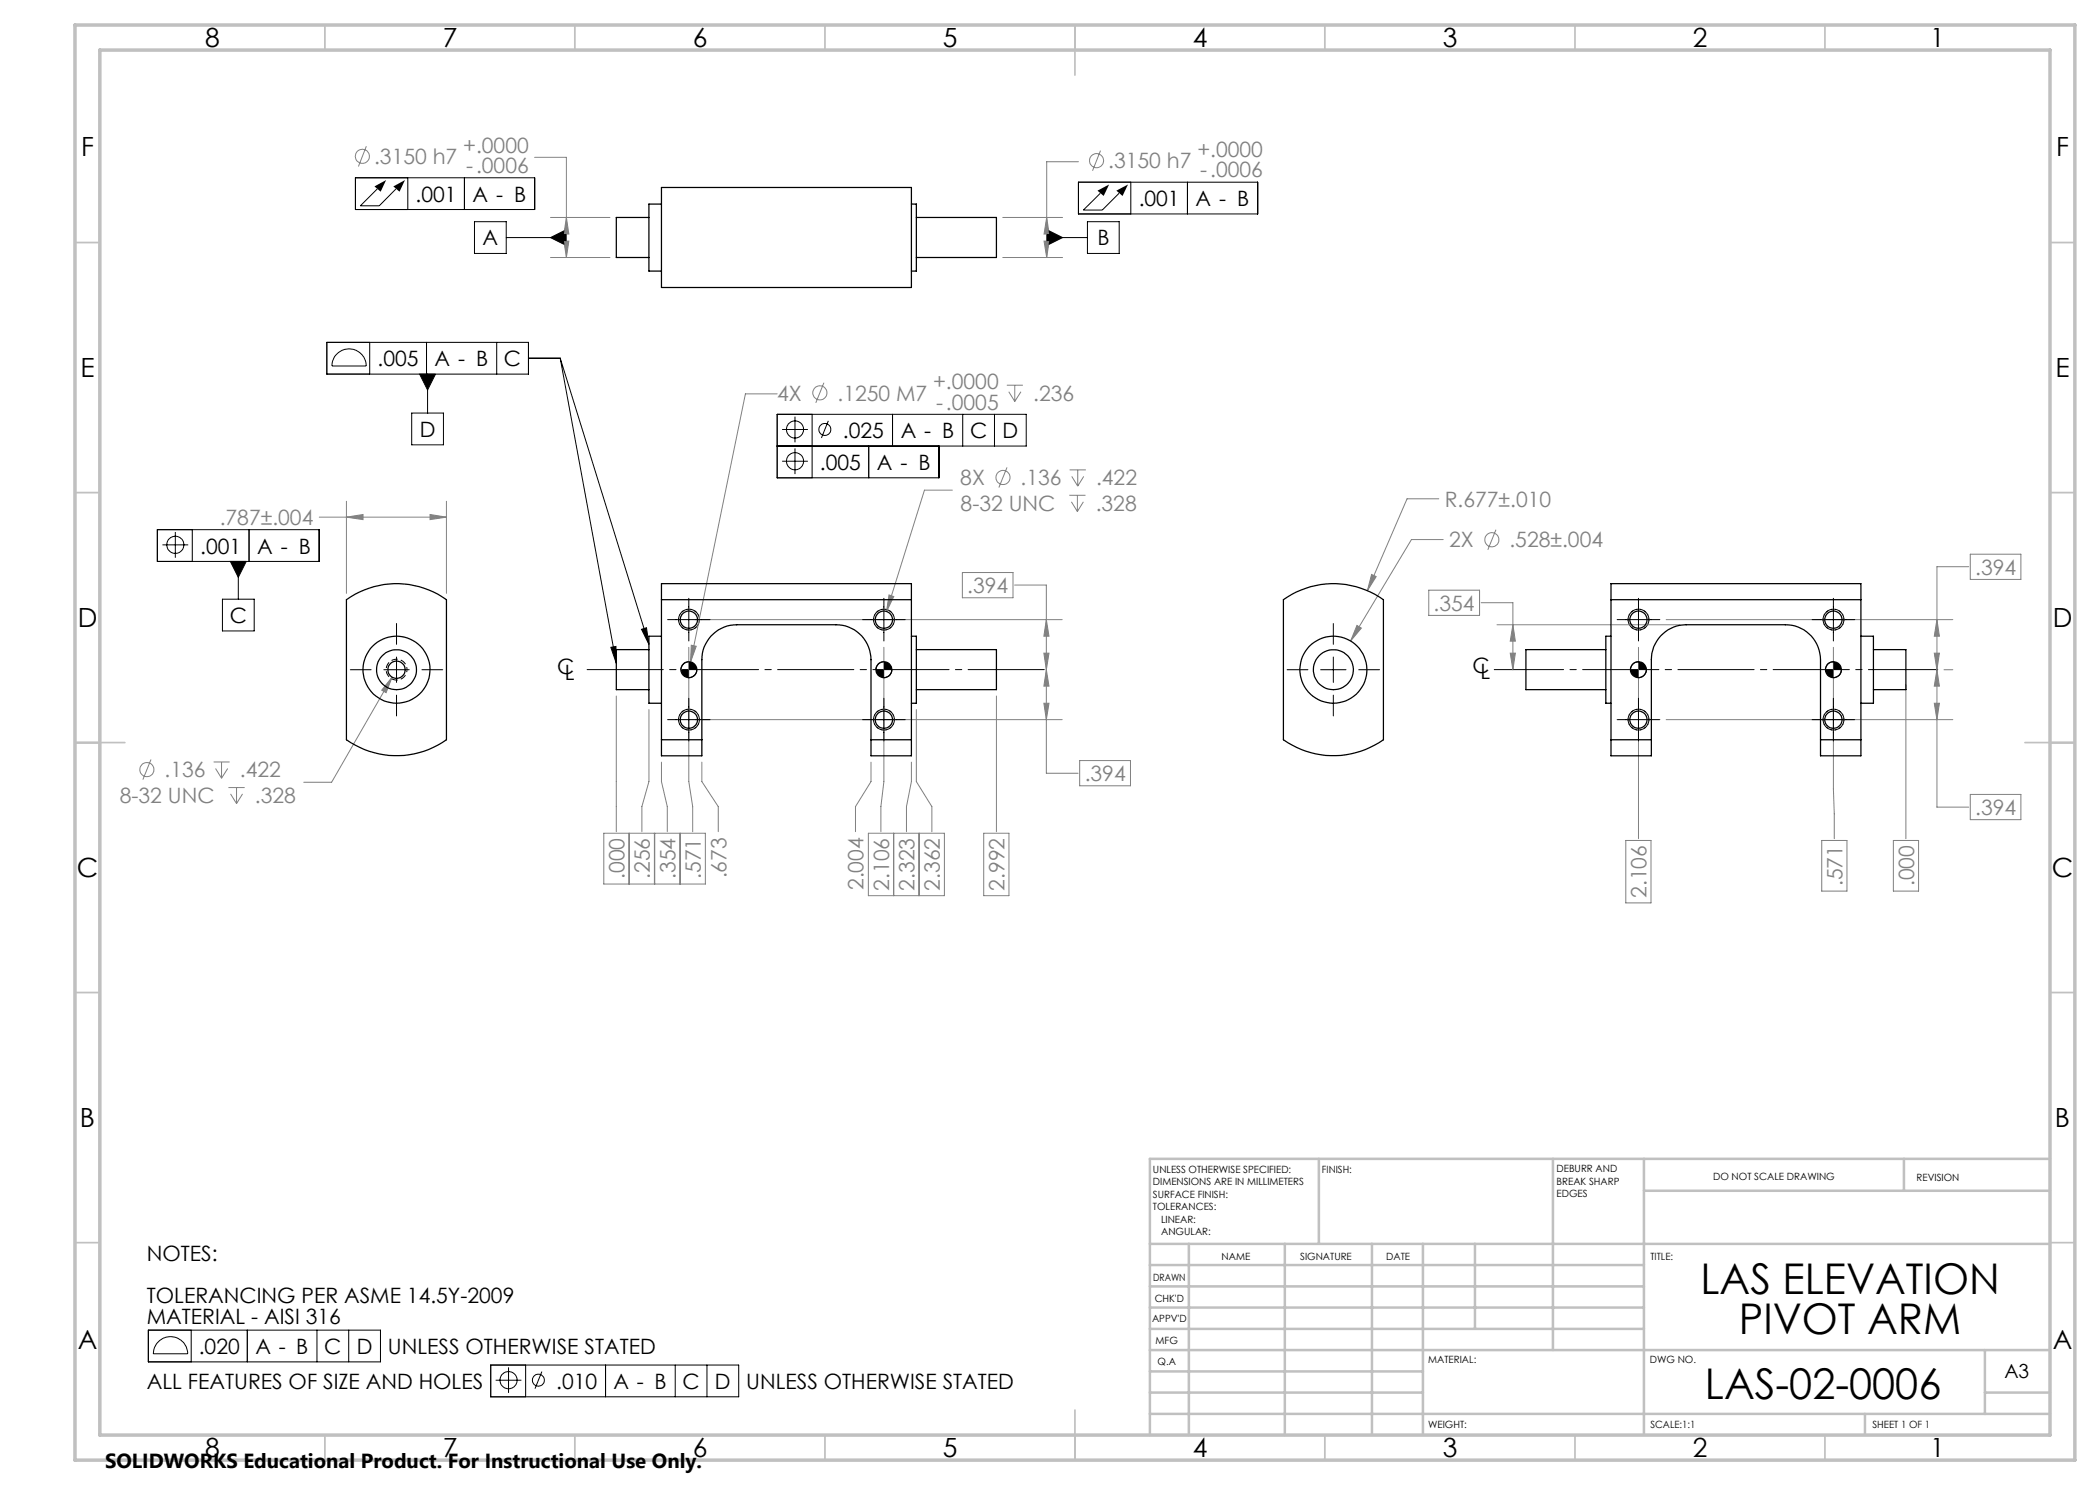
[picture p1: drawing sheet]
<svg xmlns="http://www.w3.org/2000/svg" width="420mm" height="297mm" viewBox="0 0 420 297" stroke-linecap="round" stroke-linejoin="round" font-family="sans-serif">
<g fill="none" stroke="#808080" stroke-width=".2">
<path d="M73.3 29.2l-1.6 4.1M106.9 31.5h6.4v20M215.7 32.3h-6.4v19.2M220.1 30.1l-1.6 4M110.1 51.5h11.9M110.1 43.5h11.9M112.8 48.2h1l-.5 3.3zM113.3 43.5l.5 3.3h-1zM200.6 51.5h11.9M200.6 43.5h11.9M208.8 48.2h1l-.5 3.3zM209.3 43.5l.5 3.3h-1z"/>
<path d="M155.4 78.8h-6.3l-11 53.6M164.8 76.5l-1.6 4.1M201.4 77h3.2M201.8 78.3l1.2 2M203 77v3.3M204.2 78.3l-1.2 2M190.5 98h-5.6l-7.6 24.3M201.4 93.5l-1.6 4M213.9 99.1h3.2M213.9 94h3.3M214.3 95.3l1.2 1.9M215.5 99.1v3.2"/>
<path d="M215.5 94v3.2M216.7 95.3l-1.2 1.9M287.8 99.8h-6.4l-7.9 18.3M63.9 103.4h25.4M69.3 103.4l3.3-.5v1zM69.3 100.3v18.4M86 102.9l3.3 .5-3.3 .5zM89.3 100.3v18.4M177.8 119l1 .3-1.5 3zM192.5 114.5h10.1v5.1h-10.1zM202.9 117h6.4v37.7h6.3M214.3 100.4l1.2 1.9"/>
<path d="M216.7 100.4l-1.2 1.9M274.3 114.9l.9 .4-1.7 2.8zM285.8 118h10.1v5.1h-10.1zM288.6 107.9h-6.3l-12.2 20.3M299.2 105.9l-1.6 4.1M393.7 113.3h-6.3v48.1h6.3M394.1 110.8h10.1v5.1h-10.1zM78.4 135.4l-1.2 3.1-.9-.5zM78.4 135.4l-12.1 21.1h-5.6M123.3 139.2v27.1M137.8 129.5v26.8l.7 5v5M138.3 129l.9 .3-1.1 3.1z"/>
<path d="M139 123.9h73.4M176.8 129.5v26.8l-.6 5v5M199.3 139.2v27.1M208.8 130.6h1l-.5 3.3zM209.3 123.9l.5 3.3h-1zM209.3 133.9l.5 3.3h-1zM271.4 125.1l.9 .5-2.2 2.6zM296.2 120.5h6.4v13.4M299.4 125h36.6M302 130.6h1.1l-.5 3.3zM302.6 125l.5 3.2h-1.1zM327.7 129.5v38.2"/>
<path d="M333.2 123.9h57.4M366.7 129.5v28.3l.2 9.9M381.2 136.9v30.8M386.9 130.6h1l-.5 3.3zM387.4 123.9l.5 3.3h-1zM387.4 133.9l.5 3.3h-1zM388.8 133.9h1.8M30.2 151.9l-1.6 4M42.7 152.4h3.2M43.1 153.7l1.2 1.9M44.3 152.4v3.2M45.5 153.7l-1.2 1.9"/>
<path d="M45.7 157.5h3.2M46.1 158.8l1.2 1.9M47.3 157.5v3.2M48.5 158.8l-1.2 1.9M129.8 141.9v14.4l-1.4 5v5M132.3 152.4v3.9l1.2 5v5M139 143.9h73.4M140.4 152.4v3.9l3.3 5v5M174.2 152.4v3.9l-3.1 5v5M182.3 152.4v3.9l-1 5v5M183.3 141.9v14.4l3.1 5v5M208.8 140.6h1l-.5 3.3z"/>
<path d="M215.9 152.1h10.2v5.1h-10.2zM333.2 143.9h57.4M386.9 140.6h1l-.5 3.3zM394.1 158.9h10.1v5h-10.1zM120.8 166.6h10.1v10.2h-10.1zM125.8 166.6v10.2M131 166.6h10.1v10.2h-10.1zM136 166.6v10.2M173.7 166.6h15.2v12.5h-15.2zM178.7 166.6v12.5M178.8 166.6v12.5M183.8 166.6v12.5"/>
<path d="M196.7 166.6h5.1v12.5h-5.1zM325.2 168.1h5v12.5h-5zM364.3 168.1h5.1v10.1h-5.1zM378.7 168.1h5v10.1h-5z"/>
<circle cx="72.5" cy="31.3" r="1.4"/>
<circle cx="219.3" cy="32.1" r="1.41"/>
<circle cx="164" cy="78.6" r="1.41"/>
<circle cx="200.6" cy="95.5" r="1.4"/>
<circle cx="298.4" cy="108" r="1.41"/>
<circle cx="29.4" cy="153.9" r="1.41"/>
</g>
<g fill="none" stroke="#000" stroke-width=".2">
<path d="M71.1 35.6h35.8v6.3h-35.8zM75.5 37.8l-3.4 3.4h3.7l3.4-3.4M81.6 35.6v6.3M92.9 35.6v6.3M215.7 36.4h35.8v6.4h-35.8zM220.1 38.7l-3.4 3.3h3.8l3.3-3.3M226.2 36.4v6.4M237.5 36.4v6.4M94.9 44.3h6.3v6.4h-6.3zM101.2 47.5h12.1M110.1 47.5l3.2-1.6v3.2zM209.3 47.5h8.2"/>
<path d="M209.3 45.9l3.2 1.6-3.2 1.6zM217.5 44.3h6.3v6.4h-6.3zM65.4 68.5h40.3v6.3h-40.3zM67.2 71a3.4 3.4 0 0 1 3.8-1 3.4 3.4 0 0 1 2.2 3.2h-6.8a3.3 3.3 0 0 1 .8-2.2zM73.9 68.5v6.3M83.9 74.8h3.2l-1.6 3.2zM85.3 68.5v6.3M85.5 74.8v7.8M99.3 68.5v6.3M105.7 71.6h6.3M112 71.6l17.8 57.3M112 71.6l11.3 61"/>
<path d="M82.3 82.6h6.4v6.4h-6.4zM155.4 89.2h49.8v-6.3h-49.8v12.7h32.4v-6.4M156.4 85.9h5.2M156.4 92.2h5.2M159 83.3v5.2M159 89.7v5.1M162.4 82.9v12.7M165.7 84.2l-1.4 3.4M173.7 89.2v6.4M178.5 82.9v6.3M192.5 82.9v6.3M198.9 82.9v6.3"/>
<path d="M31.5 105.9h32.4v6.4h-32.4zM32.5 109h5.1M35.1 106.4v5.1M38.5 105.9v6.4M44.5 119.8h6.3v6.4h-6.3zM46.1 112.3h3.1l-1.5 3.2zM47.7 112.3v7.5M49.8 105.9v6.4M137.8 119.7v8.5M176.8 119.7v8.5M327.7 119.7v8.5M366.7 119.7v8.5"/>
<path d="M70.1 133.9h4.1M76.8 133.9h5M79.3 124.7v4.2M79.3 131.4v5.1M79.3 139v4.2M84.4 133.9h4.1M122.2 129.5l1-.2 .1 3.3zM128.3 125.9l1-.3 .5 3.3zM133.5 123.9h8.5M137.8 132.4a1.62 1.62 0 0 0-1.6 1.5M137.8 139.7v8.5M139.3 133.9a1.56 1.56 0 0 1-1.5 1.6"/>
<path d="M172.5 123.9h8.5M176.8 132.4a1.56 1.56 0 0 0-1.6 1.5M176.8 139.7v8.5M178.4 133.9a1.56 1.56 0 0 1-1.6 1.6M257.4 133.9h4.2M264.1 133.9h5.1M266.7 124.7v4.2M266.7 131.4v5.1M266.7 139v4.2M271.7 133.9h4.2M323.4 123.9h8.6M327.7 132.4a1.56 1.56 0 0 0-1.6 1.5"/>
<path d="M327.7 139.7v8.5M329.3 133.9a1.62 1.62 0 0 1-1.6 1.6M362.4 123.9h8.5M366.7 132.4a1.56 1.56 0 0 0-1.6 1.5M366.7 139.7v8.5M368.3 133.9a1.56 1.56 0 0 1-1.6 1.6M133.5 143.9h8.5M172.5 143.9h8.5M323.4 143.9h8.6M362.4 143.9h8.5M29.7 266h46.4v6.4h-46.4zM31.5 268.6a3.4 3.4 0 0 1 3.8-1.1 3.4 3.4 0 0 1 2.2 3.3h-6.8v-.3a3.1 3.1 0 0 1 .8-1.9z"/>
<path d="M38.2 266v6.4M49.5 266v6.4M63.4 266v6.4M69.7 266v6.4M98.1 273h49.6v6.4h-49.6zM99.1 276h5.2M101.7 273.5v5.1M105.1 273v6.4M108.4 274.3l-1.4 3.4M121.1 273v6.4M135 273v6.4M141.4 273v6.4"/>
<circle cx="159" cy="92.2" r="1.72"/>
<circle cx="159" cy="85.9" r="1.72"/>
<circle cx="165" cy="85.9" r="1.2"/>
<circle cx="35.1" cy="109" r="1.72"/>
<circle cx="101.7" cy="276" r="1.72"/>
<circle cx="107.7" cy="276" r="1.2"/>
</g>
<g fill="#000">
<path d="M74.9 37.3l1.2 1 1.1-2.3zM78.7 37.3l1.2 1 1.1-2.3z"/>
<path d="M219.5 38.1l1.2 1.1 1.1-2.3zM223.3 38.1l1.2 1.1 1.1-2.3z"/>
<path d="M209.3 45.9v3.2l3.2-1.6zM110.1 47.5l3.2-1.6v3.2z"/>
</g>
<g fill="none" stroke="#000" stroke-width=".2" stroke-dasharray="1.3 .6" stroke-dashoffset=".8" stroke-linecap="butt">
<path d="M81.4 133.9a2.08 2.08 0 0 1-3.1 1.9 2.08 2.08 0 0 1-.1-3.6 2.08 2.08 0 0 1 3.2 1.5v.2M137.8 121.8a2.08 2.08 0 0 0-1.8 3.1 2.08 2.08 0 0 0 3.5 .2 2.08 2.08 0 0 0-1.5-3.3h-.2M137.8 126a2.08 2.08 0 0 1-1.8-3.1 2.08 2.08 0 0 1 3.5-.1 2.08 2.08 0 0 1-1.5 3.2h-.2M176.8 121.8a2.08 2.08 0 0 0-1.8 3.1 2.08 2.08 0 0 0 3.5 .2 2.08 2.08 0 0 0-1.5-3.3h-.2M176.8 126a2.08 2.08 0 0 1-1.8-3.1 2.08 2.08 0 0 1 3.5-.1 2.08 2.08 0 0 1-1.5 3.2h-.2M327.7 121.8a2.08 2.08 0 0 1 1.8 3.1 2.08 2.08 0 0 1-3.5 .2 2.08 2.08 0 0 1 1.5-3.3h.2M327.7 126a2.08 2.08 0 0 0 1.8-3.1 2.08 2.08 0 0 0-3.5-.1 2.08 2.08 0 0 0 1.5 3.2h.2M366.7 121.8a2.08 2.08 0 0 1 1.8 3.1 2.08 2.08 0 0 1-3.5 .2 2.08 2.08 0 0 1 1.5-3.3h.2M366.7 126a2.08 2.08 0 0 0 1.8-3.1 2.08 2.08 0 0 0-3.5-.1 2.08 2.08 0 0 0 1.5 3.2h.2M137.8 141.8a2.08 2.08 0 0 0-1.8 3.1 2.08 2.08 0 0 0 3.5 .2 2.08 2.08 0 0 0-1.5-3.3h-.2M137.8 146a2.08 2.08 0 0 1-1.8-3.1 2.08 2.08 0 0 1 3.5-.1 2.08 2.08 0 0 1-1.5 3.2h-.2M176.8 141.8a2.08 2.08 0 0 0-1.8 3.1 2.08 2.08 0 0 0 3.5 .2 2.08 2.08 0 0 0-1.5-3.3h-.2"/>
<path d="M176.8 146a2.08 2.08 0 0 1-1.8-3.1 2.08 2.08 0 0 1 3.5-.1 2.08 2.08 0 0 1-1.5 3.2h-.2M327.7 141.8a2.08 2.08 0 0 1 1.8 3.1 2.08 2.08 0 0 1-3.5 .2 2.08 2.08 0 0 1 1.5-3.3h.2M327.7 146a2.08 2.08 0 0 0 1.8-3.1 2.08 2.08 0 0 0-3.5-.1 2.08 2.08 0 0 0 1.5 3.2h.2M366.7 141.8a2.08 2.08 0 0 1 1.8 3.1 2.08 2.08 0 0 1-3.5 .2 2.08 2.08 0 0 1 1.5-3.3h.2M366.7 146a2.08 2.08 0 0 0 1.8-3.1 2.08 2.08 0 0 0-3.5-.1 2.08 2.08 0 0 0 1.5 3.2h.2"/>
</g>
<path d="M209.3 133.9h-92.4" fill="none" stroke="#000" stroke-width=".2" stroke-dasharray="15.2 1.3 1.3 1.3" stroke-dashoffset="-.5"/>
<path d="M387.5 133.9h-88.7" fill="none" stroke="#000" stroke-width=".2" stroke-dasharray="15.2 1.3 1.3 1.3" stroke-dashoffset="1.4"/>
<g fill="none" stroke="#c0c0c0" stroke-width=".35">
<path d="M65 5v5M115 5v5M165 5v5M215 5v10M265 5v5M315 5v5M365 5v5M15 48.5h5M410 48.5h5M15 98.5h5M410 98.5h5M15 148.5h10"/>
<path d="M405 148.5h10M15 198.5h5M410 198.5h5M15 248.5h5M410 248.5h5M65 287v5M115 287v5M165 287v5M215 282v10M265 287v5M315 287v5M365 287v5"/>
</g>
<g fill="none" stroke="#c0c0c0" stroke-width=".5">
<path d="M263.8 231.8v17M310.6 231.8v38.2M328.8 231.8v55.2M328.8 238.2h81.2M380.8 231.8v6.4M410 231.8h-180v55.2M230 248.8h180M230 257.3h98.8M230 253h98.8M237.8 248.8v38.2M257 248.8v38.2M274.4 248.8v38.2"/>
<path d="M284.6 248.8v38.2M295 248.8v17M230 265.8h98.8M230 261.5h98.8M230 278.5h54.6M230 274.3h54.6M230 270h180M397 278.5h13M397 270v12.8M230 282.8h180M373 282.8v4.2"/>
</g>
<path d="M15 5h400v287h-400zM20 10h390v277h-390z" fill="none" stroke="#c0c0c0" stroke-width=".7"/>
<path d="M138.3 129l-.2 3.4 1.1-3.1zM177.8 119l-.5 3.3 1.5-3zM208.8 130.6h1l-.5 3.3zM209.3 123.9l.5 3.3h-1zM208.8 140.6h1l-.5 3.3zM209.3 133.9l.5 3.3h-1zM274.3 114.9l-.8 3.2 1.7-2.8zM271.4 125.1l-1.3 3.1 2.2-2.6zM112.8 48.2h1l-.5 3.3zM113.3 43.5l.5 3.3h-1zM208.8 48.2h1l-.5 3.3zM209.3 43.5l.5 3.3h-1zM386.9 130.6h1l-.5 3.3zM387.4 123.9l.5 3.3h-1zM386.9 140.6h1l-.5 3.3zM387.4 133.9l.5 3.3h-1zM302.6 125l.5 3.2h-1.1zM302 130.6h1.1l-.5 3.3zM69.3 103.4l3.3-.5v1zM86 102.9l3.3 .5-3.3 .5zM78.4 135.4l-2.1 2.6 .9 .5z" fill="#808080"/>
<path d="M128.3 125.9l1-.3 .5 3.3zM122.2 129.5l1-.2 .1 3.3zM83.9 74.8l1.6 3.2 1.6-3.2zM136.2 133.9a1.62 1.62 0 0 0 1.6 1.6v-1.6zM137.8 132.4v1.5h1.5a1.56 1.56 0 0 0-1.5-1.5zM175.2 133.9a1.56 1.56 0 0 0 1.6 1.6v-1.6zM176.8 132.4v1.5h1.6a1.56 1.56 0 0 0-1.6-1.5zM365.1 133.9a1.56 1.56 0 0 0 1.6 1.6v-1.6zM366.7 132.4v1.5h1.6a1.56 1.56 0 0 0-1.6-1.5zM326.1 133.9a1.56 1.56 0 0 0 1.6 1.6v-1.6zM327.7 132.4v1.5h1.6a1.62 1.62 0 0 0-1.6-1.5zM46.1 112.3l1.6 3.2 1.5-3.2z" fill="#000"/>
<g fill="none" stroke="#000" stroke-width=".25">
<path d="M132.3 37.5h50v20h-50zM129.8 43.5h-6.5v8h6.5M132.3 40.8h-2.5v13.4h2.5M182.3 40.8h1v13.4h-1M183.3 43.5h16v8h-16M69.3 119.9a17.2 17.2 0 0 1 20 0v28.1a17.3 17.3 0 0 1-20 0zM132.3 119.9v-3.2h50v3.2M132.3 119.9h50M132.3 119.9v28.1M182.3 119.9v28.1M256.7 119.9a17.2 17.2 0 0 1 20 0v28.1a17.3 17.3 0 0 1-20 0zM322.2 119.9v-3.2h50v3.2"/>
<path d="M322.2 119.9h50M322.2 119.9v28.1M372.2 119.9v28.1M129.8 129.9h-6.5v8h6.5M132.3 127.2h-2.5v13.4h2.5M182.3 127.2h1v13.4h-1M183.3 129.9h16v8h-16M321.2 129.9h-16v8h16M322.2 127.2h-1v13.4h1M372.2 127.2h2.5v13.4h-2.5M374.7 129.9h6.5v8h-6.5M132.3 148v3.2h8.1v-3.2"/>
<path d="M132.3 148h8.1M140.4 148v-16.1a7 7 0 0 1 7-6.9h19.8a7 7 0 0 1 7 6.9v16.1M174.2 148v3.2h8.1v-3.2M174.2 148h8.1M322.2 148v3.2h8.1v-3.2M322.2 148h8.1M330.3 148v-16.1a7 7 0 0 1 7-6.9h19.8a7 7 0 0 1 7 6.9v16.1M364.1 148v3.2h8.1v-3.2M364.1 148h8.1"/>
<circle cx="79.3" cy="133.9" r="1.73"/>
<circle cx="79.3" cy="134" r="6.7"/>
<circle cx="79.3" cy="133.9" r="4"/>
<circle cx="137.8" cy="123.9" r="1.72"/>
<circle cx="137.8" cy="133.9" r="1.59"/>
<circle cx="176.8" cy="123.9" r="1.72"/>
<circle cx="176.8" cy="133.9" r="1.59"/>
<circle cx="266.7" cy="133.9" r="4"/>
<circle cx="266.7" cy="134" r="6.7"/>
<circle cx="327.7" cy="133.9" r="1.59"/>
<circle cx="327.7" cy="123.9" r="1.73"/>
<circle cx="366.7" cy="123.9" r="1.73"/>
<circle cx="366.7" cy="133.9" r="1.59"/>
<circle cx="137.8" cy="143.9" r="1.73"/>
<circle cx="176.8" cy="143.9" r="1.73"/>
<circle cx="327.7" cy="143.9" r="1.73"/>
<circle cx="366.7" cy="143.9" r="1.73"/>
</g>
<g font-size="8.5">
<text x="340.1" y="258.8">LAS ELEVATION</text>
<text x="347.8" y="266.9">PIVOT ARM</text>
<text x="341" y="279.7">LAS-02-0006</text>
</g>
<g font-size="5.3">
<text x="41" y="9.5">8</text>
<text x="88.5" y="9.5">7</text>
<text x="138.5" y="9.5">6</text>
<text x="188.5" y="9.5">5</text>
<text x="238.5" y="9.5">4</text>
<text x="288.5" y="9.5">3</text>
<text x="338.5" y="9.5">2</text>
<text x="386" y="9.5">1</text>
<text x="16.2" y="31.2">F</text>
<text x="411.2" y="31.2">F</text>
<text x="16.1" y="75.5">E</text>
<text x="411.1" y="75.5">E</text>
<text x="15.5" y="125.5">D</text>
<text x="410.5" y="125.5">D</text>
<text x="15.4" y="175.5">C</text>
<text x="410.4" y="175.5">C</text>
<text x="16" y="225.5">B</text>
<text x="411" y="225.5">B</text>
<text x="15.5" y="269.7">A</text>
<text x="410.5" y="269.7">A</text>
<text x="41" y="291.5">8</text>
<text x="88.5" y="291.5">7</text>
<text x="138.5" y="291.5">6</text>
<text x="188.5" y="291.5">5</text>
<text x="238.5" y="291.5">4</text>
<text x="288.5" y="291.5">3</text>
<text x="338.5" y="291.5">2</text>
<text x="386" y="291.5">1</text>
</g>
<g font-size="4.2" fill="#808080">
<text x="74.8" y="32.8">.3150 h7</text>
<text x="92.6" y="30.5">+.0000</text>
<text x="93.2" y="34.6">-.0006</text>
<text x="221.7" y="33.7">.3150 h7</text>
<text x="239.5" y="31.4">+.0000</text>
<text x="240.1" y="35.5">-.0006</text>
<text x="186.6" y="77.8">+.0000</text>
<text x="155.4" y="80.1">4X</text>
<text x="167.5" y="80.1">.1250 M7</text>
<text x="187.2" y="81.9">-.0005</text>
<text x="206.6" y="80.1">.236</text>
<text x="192.1" y="97">8X</text>
<text x="204.1" y="97">.136</text>
<text x="219.2" y="97">.422</text>
<text x="288.9" y="101.3">R.677±.010</text>
<text x="43.9" y="105">.787±.004</text>
<text x="192.1" y="102.1">8-32 UNC</text>
<text x="219.1" y="102.1">.328</text>
<text x="289.8" y="109.5">2X</text>
<text x="301.9" y="109.5">.528±.004</text>
<text x="193.4" y="118.6">.394</text>
<text x="395" y="114.9">.394</text>
<text x="286.7" y="122.1">.354</text>
<text x="32.9" y="155.5">.136</text>
<text x="48" y="155.5">.422</text>
<text x="24" y="160.5">8-32 UNC</text>
<text x="51" y="160.5">.328</text>
<text x="216.9" y="156.2">.394</text>
<text x="395" y="163">.394</text>
<text x="124.9" y="175.8" transform="rotate(-90 124.9 175.8)">.000</text>
<text x="130" y="175.8" transform="rotate(-90 130 175.8)">.256</text>
<text x="135.1" y="175.8" transform="rotate(-90 135.1 175.8)">.354</text>
<text x="140.2" y="175.8" transform="rotate(-90 140.2 175.8)">.571</text>
<text x="145.3" y="175.7" transform="rotate(-90 145.3 175.7)">.673</text>
<text x="172.7" y="178" transform="rotate(-90 172.7 178)">2.004</text>
<text x="177.8" y="178.2" transform="rotate(-90 177.8 178.2)">2.106</text>
<text x="182.9" y="178.2" transform="rotate(-90 182.9 178.2)">2.323</text>
<text x="188" y="178.2" transform="rotate(-90 188 178.2)">2.362</text>
<text x="200.9" y="178.2" transform="rotate(-90 200.9 178.2)">2.992</text>
<text x="329.3" y="179.6" transform="rotate(-90 329.3 179.6)">2.106</text>
<text x="368.5" y="177.2" transform="rotate(-90 368.5 177.2)">.571</text>
<text x="382.8" y="177.2" transform="rotate(-90 382.8 177.2)">.000</text>
</g>
<g font-size="4.2">
<text x="83.1" y="40.3">.001</text>
<text x="94.5" y="40.3">A - B</text>
<text x="227.7" y="41.2">.001</text>
<text x="239.1" y="41.2">A - B</text>
<text x="96.5" y="49.1">A</text>
<text x="219.5" y="49.1">B</text>
<text x="75.5" y="73.2">.005</text>
<text x="86.9" y="73.2">A - B</text>
<text x="100.8" y="73.2">C</text>
<text x="84" y="87.4">D</text>
<text x="168.6" y="87.6">.025</text>
<text x="180.1" y="87.6">A - B</text>
<text x="194" y="87.6">C</text>
<text x="200.5" y="87.6">D</text>
<text x="164" y="94">.005</text>
<text x="175.4" y="94">A - B</text>
<text x="40.1" y="110.7">.001</text>
<text x="51.4" y="110.7">A - B</text>
<text x="46" y="124.6">C</text>
<text x="111.4" y="134.8">C</text>
<text x="113" y="136">L</text>
<text x="294.5" y="134.5">C</text>
<text x="296.1" y="135.7">L</text>
<text x="29.4" y="252.3">NOTES:</text>
<text x="29.4" y="260.6">TOLERANCING PER ASME 14.5Y-2009</text>
<text x="29.4" y="264.8">MATERIAL - AISI 316</text>
<text x="39.8" y="270.8">.020</text>
<text x="51.1" y="270.8">A - B</text>
<text x="64.9" y="270.8">C</text>
<text x="71.4" y="270.8">D</text>
<text x="77.6" y="270.8">UNLESS OTHERWISE STATED</text>
<text x="29.4" y="277.8">ALL FEATURES OF SIZE AND HOLES</text>
<text x="111.2" y="277.8">.010</text>
<text x="122.7" y="277.8">A - B</text>
<text x="136.5" y="277.8">C</text>
<text x="143" y="277.8">D</text>
<text x="149.2" y="277.8">UNLESS OTHERWISE STATED</text>
</g>
<text font-size="4.1" x="21" y="293.7">SOLIDWORKS Educational Product. For Instructional Use Only.</text>
<text font-size="3.9" x="400.9" y="275.5">A3</text>
<g font-size="2">
<text x="230.6" y="234.6">UNLESS OTHERWISE SPECIFIED:</text>
<text x="230.6" y="237.1">DIMENSIONS ARE IN MILLIMETERS</text>
<text x="230.6" y="239.6">SURFACE FINISH:</text>
<text x="264.4" y="234.6">FINISH:</text>
<text x="311.3" y="234.5">DEBURR AND</text>
<text x="311.3" y="237">BREAK SHARP</text>
<text x="311.3" y="239.5">EDGES</text>
<text x="342.6" y="236">DO NOT SCALE DRAWING</text>
<text x="383.3" y="236.2">REVISION</text>
<text x="230.6" y="242.1">TOLERANCES:</text>
<text x="232.2" y="244.6">LINEAR:</text>
<text x="232.2" y="247.1">ANGULAR:</text>
<text x="244.3" y="252">NAME</text>
<text x="260" y="251.9">SIGNATURE</text>
<text x="277.2" y="251.9">DATE</text>
<text x="330.1" y="251.9">TITLE:</text>
<text x="230.6" y="256.1">DRAWN</text>
<text x="230.9" y="260.3">CHK'D</text>
<text x="230.4" y="264.4">APPV'D</text>
<text x="231.1" y="268.8">MFG</text>
<text x="231.5" y="273">Q.A</text>
<text x="285.6" y="272.5">MATERIAL:</text>
<text x="330" y="272.5">DWG NO.</text>
<text x="285.6" y="285.5">WEIGHT:</text>
<text x="330.1" y="285.6">SCALE:1:1</text>
<text x="374.5" y="285.6">SHEET 1 OF 1</text>
</g>
</svg>
